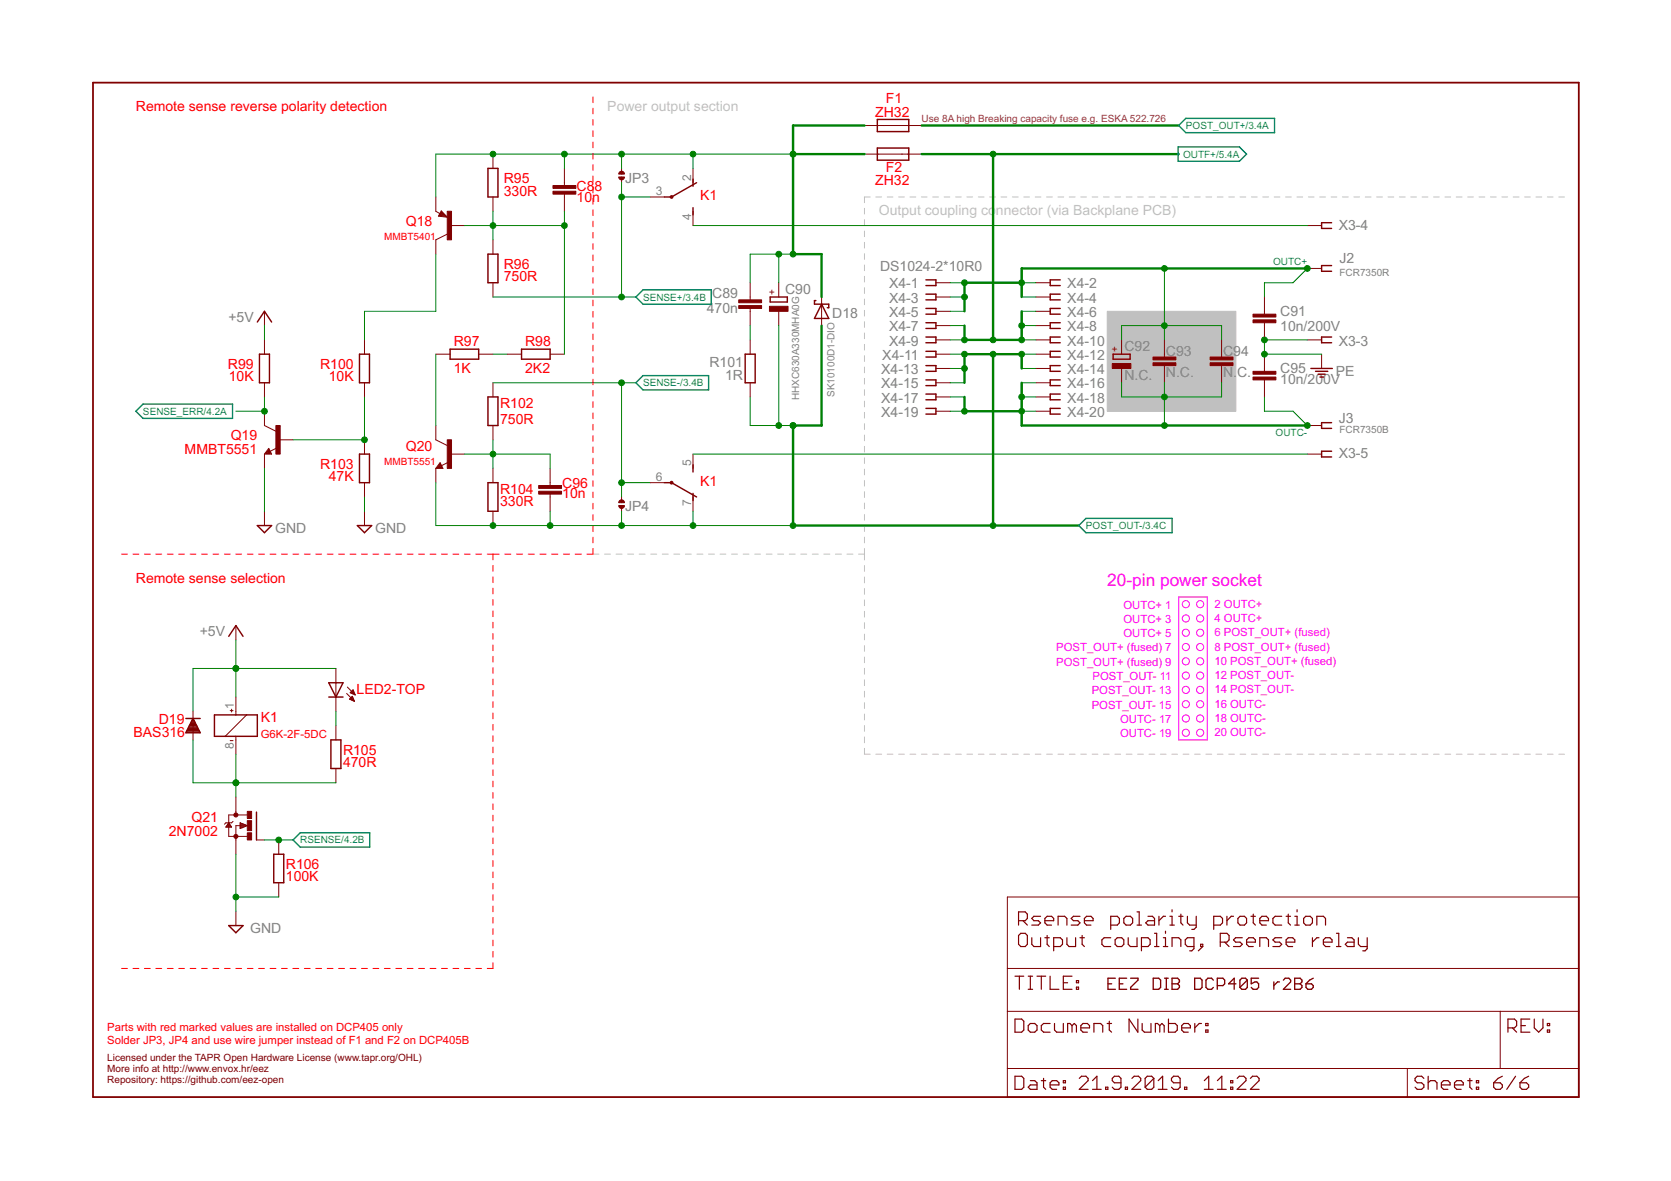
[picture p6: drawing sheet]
<svg xmlns="http://www.w3.org/2000/svg" width="297mm" height="210mm" viewBox="0 0 297 210" stroke-linecap="round" stroke-linejoin="round" font-family="sans-serif">
<g fill="none" stroke="#c0c0c0" stroke-width=".18">
<path d="M153.7 37v1M153.7 39v1M154.7 35h-1v1M155.7 35h1M157.7 35h1M159.7 35h1.1M161.8 35h1M163.8 35h1M165.8 35h1M167.8 35h1M169.9 35h1M171.9 35h1"/>
<path d="M173.9 35h1M175.9 35h1.1M177.9 35h1.1M180 35h1M182 35h1M184 35h1M186 35h1.1M188.1 35h1M190.1 35h1M192.1 35h1M194.1 35h1.1M196.2 35h1"/>
<path d="M198.2 35h1M200.2 35h1M202.2 35h1M204.2 35h1.1M206.3 35h1M208.3 35h1M210.3 35h1M212.3 35h1.1M214.4 35h1M216.4 35h1M218.4 35h1M220.4 35h1"/>
<path d="M222.5 35h1M224.5 35h1M226.5 35h1M228.5 35h1.1M230.5 35h1.1M232.6 35h1M234.6 35h1M236.6 35h1M238.6 35h1.1M240.7 35h1M242.7 35h1M244.7 35h1"/>
<path d="M246.7 35h1.1M248.8 35h1M250.8 35h1M252.8 35h1M254.8 35h1M256.9 35h1M258.9 35h1M260.9 35h1M262.9 35h1M264.9 35h1.1M267 35h1M269 35h1"/>
<path d="M271 35h1M273 35h1.1M275.1 35h1M277.1 35h1M153.7 41.1v1M153.7 43.1v1M153.7 45.1v1M153.7 47.1v1M153.7 49.1v1M153.7 51.1v1.1M153.7 53.1v1.1M153.7 55.2v1"/>
<path d="M153.7 57.2v1M153.7 59.2v1M153.7 61.2v1M153.7 63.2v1M153.7 65.2v1.1M153.7 67.2v1.1M153.7 69.3v1M153.7 71.3v1M153.7 73.3v1M153.7 75.3v1M153.7 77.3v1M153.7 79.3v1"/>
<path d="M105.4 98.5h1.1M107.5 98.5h1M109.5 98.5h1.1M111.6 98.5h1M113.6 98.5h1.1M115.7 98.5h1M117.7 98.5h1.1M119.8 98.5h1M121.8 98.5h1.1M123.9 98.5h1M125.9 98.5h1.1M128 98.5h1"/>
<path d="M130 98.5h1.1M132.1 98.5h1M134.2 98.5h1M136.2 98.5h1M138.2 98.5h1.1M140.3 98.5h1.1M142.3 98.5h1.1M144.4 98.5h1.1M146.5 98.5h1M148.5 98.5h1.1M150.6 98.5h1M152.6 98.5h1.1"/>
<path d="M153.7 81.4v1M153.7 83.4v1M153.7 85.4v1M153.7 87.4v1M153.7 89.4v1M153.7 91.4v1.1M153.7 93.5v1M153.7 95.5v1M153.7 97.5v2M153.7 100.5v1.1M153.7 102.6v1M153.7 104.6v1"/>
<path d="M153.7 106.6v1.1M153.7 108.6v1.1M153.7 110.7v1M153.7 112.7v1M153.7 114.7v1.1M153.7 116.8v1M153.7 118.8v1M153.7 120.8v1.1M153.7 122.9v1M153.7 124.9v1M153.7 126.9v1.1M153.7 128.9v1.1"/>
<path d="M153.7 131v1M153.7 133v1h1M155.7 134h1M157.7 134h1M159.7 134h1.1M161.8 134h1M163.8 134h1M165.8 134h1M167.8 134h1M169.9 134h1M171.9 134h1M173.9 134h1"/>
<path d="M175.9 134h1.1M177.9 134h1.1M180 134h1M182 134h1M184 134h1M186 134h1.1M188.1 134h1M190.1 134h1M192.1 134h1M194.1 134h1.1M196.2 134h1M198.2 134h1"/>
<path d="M200.2 134h1M202.2 134h1M204.2 134h1.1M206.3 134h1M208.3 134h1M210.3 134h1M212.3 134h1.1M214.4 134h1M216.4 134h1M218.4 134h1M220.4 134h1M222.5 134h1"/>
<path d="M224.5 134h1M226.5 134h1M228.5 134h1.1M230.5 134h1.1M232.6 134h1M234.6 134h1M236.6 134h1M238.6 134h1.1M240.7 134h1M242.7 134h1M244.7 134h1M246.7 134h1.1"/>
<path d="M248.8 134h1M250.8 134h1M252.8 134h1M254.8 134h1M256.9 134h1M258.9 134h1M260.9 134h1M262.9 134h1M264.9 134h1.1M267 134h1M269 134h1M271 134h1"/>
<path d="M273 134h1.1M275.1 134h1M277.1 134h1"/>
</g>
<path d="M196.8 55.3h22.9v17.8h-22.9z" fill="#c0c0c0" stroke="#c0c0c0" stroke-width=".18"/>
<g fill="none" stroke="#800000" stroke-width=".21">
<path d="M180.4 173.5h1.6M181.1 163.6h1.1l.4-.4v-.7l-.4-.4h-1.1v2.3M181.1 166.3l.4-.4h.7l.4 .4v1.5l-.4 .4h-.7l-.4-.4zM181.2 173.5v2.3M181.8 163.6l.8 .8M182.8 173.5h.8M182.8 175.8h.8M183.2 173.5v2.3M183.4 166.7v1.1l.4 .4h1.2v-1.5M184.3 173.5h1.6M185 162.9h-1.2l-.4 .3 .4 .4h.8l.4 .4-.4 .4h-1.2M185.1 173.5v2.3"/>
<path d="M185.7 163.6h1.6v-.4l-.4-.3h-.8l-.4 .3v.8l.4 .4h.8M185.7 166.7h.8M186.1 166.3v1.5l.4 .4M186.7 173.5v2.3h1.5M187.3 168.2h1.2l.4-.4v-.8l-.4-.3h-1.2v2.3M188.1 164.4v-1.5h1.2l.4 .3v1.2M189 174.7h.8M189.7 166.7v1.1l.3 .4h1.2v-1.5M190.6 173.5h-1.6v2.3h1.6M191.3 175.5h.4v.3h-.4zM191.3 174.3h.4v.4h-.4zM192 162.9h-1.2l-.4 .3 .4 .4h.8l.4 .4-.4 .4h-1.2"/>
<path d="M192 166.7h.8M192.4 166.3v1.5l.4 .4M192.8 163.6h1.5v-.4l-.4-.3h-.8l-.3 .3v.8l.3 .4h.8M197.4 164.4h1.2l.4-.4v-.8l-.4-.3h-1.2v2.3M197.4 166.7h-1.1l-.4 .3v.8l.4 .4h1.1M198.2 167l.4-.3h.8l.4 .3v.8l-.4 .4h-.8l-.4-.4zM199.8 163.2l.4-.3h.7l.4 .3v.8l-.4 .4h-.7l-.4-.4zM200.6 166.7v1.1l.3 .4h1.2v-1.5M202.1 162.1h.4v2.3M202.1 164.4h.8M202.9 168.2h1.2l.3-.4v-.8l-.3-.3h-1.2v2.3M204.1 162.9h.8l.3 .3v1.2h-1.1l-.4-.4 .4-.4h1.1"/>
<path d="M205.2 165.9h.4v2.3M205.2 168.2h.8M206 162.9v1.5M206.8 168.2h.8M206.8 166.7h.4v1.5M207.2 162.9h-.4l-.8 .7M207.2 165.5v.4M208 164.4h.7M208 162.9h.3v1.5M208.3 161.7v.4M208.3 168.2v-1.5h1.2l.4 .3v1.2M209.5 162.9h.8"/>
<path d="M209.9 162.5v1.5l.4 .4M211.1 162.9v1.1l.4 .4h1.1M212.2 168.2h-1.1l-.4-.4v-.8l.4-.3h1.1v1.9l-.3 .4h-.4M212.6 162.9v1.9l-.4 .4h-.3M213.4 167.8h.4v.4h-.4zM213.8 168.2l-.8 .8M215.8 164.4h1.1l.4-.4v-.8l-.4-.3h-1.1v2.3M216.9 167.4h1.2l.4-.4v-.7l-.4-.4h-1.2v2.3M217.7 167.4l.8 .8M218.1 162.9v1.5M219.3 162.9h-.4l-.8 .7M220 163.2l.4-.3h.8l.4 .3v.8l-.4 .4h-.8l-.4-.4z"/>
<path d="M220.8 166.7h-1.2l-.3 .3 .3 .4h.8l.4 .4-.4 .4h-1.1M221.6 167.4h1.6v-.4l-.4-.3h-.8l-.4 .3v.8l.4 .4h.8M222.4 162.9h.8M222.8 162.5v1.5l.4 .4M223.9 163.6h1.6v-.4l-.4-.3h-.8l-.4 .3v.8l.4 .4h.8M223.9 168.2v-1.5h1.2l.4 .3v1.2M227.8 162.9h-1.1l-.4 .3v.8l.4 .4h1.1M227.8 166.7h-1.1l-.4 .3 .4 .4h.8l.3 .4-.3 .4h-1.2M228.6 162.9h.8M228.6 167.4h1.6v-.4l-.4-.3h-.8l-.4 .3v.8l.4 .4h.8M229 162.5v1.5l.4 .4M230.2 164.4h.7"/>
<path d="M230.2 162.9h.4v1.5M230.6 161.7v.4M231.7 163.2l.4-.3h.8l.4 .3v.8l-.4 .4h-.8l-.4-.4zM233.3 166.7v1.5M234.1 164.4v-1.5h1.1l.4 .3v1.2M234.5 166.7h-.4l-.8 .7M235.2 167.4h1.6v-.4l-.4-.3h-.8l-.4 .3v.8l.4 .4h.8M237.6 165.9h.4v2.3M237.6 168.2h.8M239.5 166.7h.8l.4 .3v1.2h-1.2l-.4-.4 .4-.4h1.2M241.5 166.7v1.1l.4 .4h1.1M243 166.7v1.9l-.3 .4h-.4"/>
<path d="M180.4 181.1h1.2l.4 .4v1.6l-.4 .4h-1.2zM180.4 191.3h1.2l.4 .4v1.5l-.4 .4h-1.2zM182.8 182.3l.4-.4h.7l.4 .4v.8l-.4 .4h-.7l-.4-.4zM183.2 192.1h.7l.4 .3v1.2h-1.1l-.4-.4 .4-.4h1.1M185.1 192.1h.8M185.5 191.7v1.5l.4 .4M186.7 192.8h1.5v-.4l-.4-.3h-.8l-.3 .3v.8l.3 .4h.8M186.7 181.9h-1.2l-.4 .4v.8l.4 .4h1.2M187.5 181.9v1.2l.3 .4h1.2v-1.6M189 193.2h.4v.4h-.4zM189 192.1h.4v.3h-.4zM190.6 182.3l-.4-.4h-.4v1.6"/>
<path d="M190.6 182.3l.4-.4 .3 .4v1.2M190.6 182.3v1.2M191.9 191.7l.4-.4h.7l.4 .4v.4l-1.5 1.5h1.5M192.1 182.7h1.6v-.4l-.4-.4h-.8l-.4 .4v.8l.4 .4h.8M194.2 193.6h1.5M194.2 192.1l.8-.8v2.3M194.5 183.5v-1.6h1.1l.4 .4v1.2M196.5 193.2h.4v.4h-.4zM196.8 181.9h.8M197.2 181.5v1.6l.4 .4M199.3 192.4h-1.2l-.4-.3v-.4l.4-.4h.8l.4 .4v1.5l-.4 .4h-.8l-.4-.4M200 193.2h.4v.4h-.4z"/>
<path d="M201.2 191.7l.4-.4h.8l.4 .4v.4l-1.6 1.5h1.6M202.3 181.1v2.4l-1.6-2.4v2.4M203 181.9v1.2l.4 .4h1.2v-1.6M205.1 191.7v1.5l-.4 .4h-.8l-.3-.4M205.1 191.7l-.4-.4h-.8l-.3 .4v1.5M205.1 191.7l-1.5 1.5M205.9 193.6h1.6M205.9 192.1l.8-.8v2.3M206.2 182.3l-.4-.4h-.4v1.6M206.2 182.3v1.2M206.2 182.3l.3-.4 .4 .4v1.2M207.7 181.1v2.4h1.2l.4-.4v-.8l-.4-.4h-1.2"/>
<path d="M209.8 192.4h-1.2l-.4-.3v-.4l.4-.4h.8l.4 .4v1.5l-.4 .4h-.8l-.4-.4M210.1 182.7h1.5v-.4l-.4-.4h-.8l-.3 .4v.8l.3 .4h.8M210.6 193.2h.4v.4h-.4zM212.4 181.9v1.6M213.6 181.9h-.4l-.8 .8M214.1 193.6h1.5M214.1 192.1l.8-.8v2.3M214.3 183.1h.4v.4h-.4zM214.3 181.9h.4v.4h-.4zM216.4 193.6h1.6M216.4 192.1l.8-.8v2.3M218.8 193.2h.3v.4h-.3z"/>
<path d="M218.8 192.1h.3v.3h-.3zM219.9 191.7l.4-.4h.8l.4 .4v.4l-1.6 1.5h1.6M222.3 191.7l.4-.4h.7l.4 .4v.4l-1.5 1.5h1.5M253.1 191.7l-.4-.4h-.8l-.4 .4v.4l.4 .3h.8l.4 .4v.4l-.4 .4h-.8l-.4-.4M253.9 192.4l.4-.3h.8l.3 .3v1.2M253.9 191.3v2.3M256.2 192.8h1.6v-.4l-.4-.3h-.8l-.4 .3v.8l.4 .4h.8M258.6 192.8h1.5v-.4l-.4-.3h-.7l-.4 .3v.8l.4 .4h.7M260.9 192.1h.8M261.3 191.7v1.5l.4 .4M262.4 193.2h.4v.4h-.4zM262.4 192.1h.4v.3h-.4z"/>
<path d="M265.5 192.4h1.2l.4 .4v.4l-.4 .4h-.8l-.4-.4zM267.1 191.3l-.8 .4-.8 .7M268.1 182.7h1.1l.4-.4v-.8l-.4-.4h-1.1v2.4M268.8 182.7l.8 .8M269.4 191.3l-1.6 2.3M270.2 192.4h1.2l.3 .4v.4l-.3 .4h-.8l-.4-.4zM270.4 182.3h.8M271.7 191.3l-.7 .4-.8 .7M271.9 181.1h-1.5v2.4h1.5M272.7 181.1v1.6l.8 .8 .8-.8v-1.6M275.1 183.1h.4v.4h-.4zM275.1 181.9h.4v.4h-.4z"/>
</g>
<path d="M16.5 14.7h264.1v180.3h-264.1z" fill="none" stroke="#800000" stroke-width=".32"/>
<g fill="none" stroke="#800000" stroke-width=".18">
<path d="M77.5 35v2.5l.7 .5M78.4 37.5l1.1 1.1-1.6-.2zM87.6 27.4v2.5M87.6 35v2.5M100.3 29.9v3.1M100.3 34.5v3M110.5 29.9v.8M110.5 31.7v.8M115.6 35h2.5M123.2 29.9v2.6M123.2 37.5v2.6M153.7 22.3h10.1"/>
<path d="M153.7 27.4h10.1M47 55.3v2.6M79.5 41.6l-2 1v2.6M80 40.1h2.5M87.6 42.6v2.6M87.6 50.2v2.6M133.3 50.2v3.1M133.3 54.8v3.1M138.4 50.2v2.6M138.4 55.3v2.6M146 52.8v5.1M166.4 50.2h2.5"/>
<path d="M166.4 52.8h2.5M166.4 55.3h2.5M166.4 57.9h2.5M184.1 50.2h2.6M184.1 52.8h2.6M184.1 55.3h2.6M184.1 57.9h2.6M224.8 52.8v3M224.8 57.4v3M232.4 40.1h2.5M232.4 47.7h2.5M47 73.1v2.5l2 1"/>
<path d="M47 60.4v2.5M47 68v2.5M47.8 79.7l.5 1h-1.3zM49.2 79.6l-1.2 .6M49.6 78.2h2.5M64.8 60.4v2.5M64.8 68v2.5M64.8 78.2v2.5M77.5 75.6v2.6l2 1M77.5 62.9h2.5M85.1 62.9h2.5M87.6 68v2.5"/>
<path d="M87.6 75.6v2.6M90.2 62.9h2.5M97.8 62.9h2.5M133.3 60.4v2.5M133.3 68v2.5M166.4 62.9h2.5M166.4 60.4h2.5M166.4 65.5h2.5M166.4 68h2.5M166.4 70.5h2.5M166.4 73.1h2.5M184.1 62.9h2.6"/>
<path d="M184.1 60.4h2.6M184.1 65.5h2.6M184.1 68h2.6M184.1 70.5h2.6M184.1 73.1h2.6M199.4 60.4v2.5M199.4 65.5v2.5M207 60.4v3.1M207 65v3M217.1 60.4v3.1M217.1 65v3M224.8 62.9v3.1"/>
<path d="M224.8 67.5v3M232.4 75.6h2.5M232.4 60.4h2.5M234.9 62.9v2.6M47 80.7v2.5M47 90.9v2.5M64.8 85.8v2.5M64.8 90.9v2.5M77.5 83.2v2.6M78.2 82.2l.5 1h-1.2zM79.7 82.1l-1.2 .7M80 80.7h2.5"/>
<path d="M87.6 83.2v2.6M87.6 90.9v2.5M97.8 83.2v3.1M97.8 87.8v3.1M110.5 88.3v.8M110.5 90.1v.8M115.6 85.8h2.5M123.2 80.7v2.5M123.2 88.3v2.6M232.4 80.7h2.5M41.9 111.2v2.5M59.7 118.8v7.6"/>
<path d="M34.3 126.4v5.1M40.9 126.3h.5M40.9 131.6h.5M41.2 126v.6M41.9 123.9v3.2M41.9 130.9v3.1M43.8 127.1l-3.8 3.8M59.7 129v2.5M59.7 136.6v2.5M61.6 123.3l1.4 1.4M61.7 122.1l1.4 1.4M62.1 124.3l.5-.5 .4 .9z"/>
<path d="M62.2 124.2h.6M62.2 124.3h.7M62.3 123.1h.6M62.3 124.1h.5M62.4 123h.5M62.4 124h.3M62.5 123.2h.5M62.5 122.9h.4M62.5 124.4h.4M62.5 123.8h.2M62.6 122.7h.2M62.7 122.6h.1"/>
<path d="M62.8 122.6l.3 .9M62.8 122.6l-.5 .5 .8 .4M62.8 123.3h.3M62.8 124.5h.2M63 123.5h.1M40.2 147h.9M40.2 146.9h.9M40.3 146.7h.7M40.4 146.6h.5M40.5 146.5h.3M40.6 146.4h.1M40.7 146.2l.5 .8h-1z"/>
<path d="M41.4 146l-.2 .2h-1l-.3 .3M41.9 141.7v3.1M42.7 146.2v1.1l1.3-.6M42.7 146.2l1.3 .5M42.7 147.2h.1M42.7 147.1h.4M42.7 147h.6M42.7 146.9h.9M42.7 146.6h1M42.7 146.5h.7M42.7 146.4h.4M42.7 146.3h.1"/>
<path d="M43.9 146.7h-2v5.1M43.9 144.8h-3.2v3.9h3.3M45.6 149.3h1.4M49.6 149.3v2.5M49.6 156.9v2.5M179.1 159.4h101.5v35.6h-101.5zM41.9 162v2.5M179.1 179.7h101.5M179.1 172.1h101.5M266.7 179.7v10.2M179.1 189.9h101.5M250.2 189.9v5.1"/>
</g>
<g fill="none" stroke="#800000" stroke-width=".23">
<path d="M197 174.9h.6M198.3 173.9h-1.3v1.9h1.3M199 174.9h.6M200.3 173.9h-1.3v1.9h1.3M201 173.9h1.3v.3l-1.3 1.3v.3h1.3M205 173.9h1l.3 .3v1.3l-.3 .3h-1zM207 173.9h.7M207 175.8h.7M207.3 173.9v1.9M208.3 173.9h1l.4 .3v.3l-.4 .4 .4 .3v.3l-.4 .3h-1zM208.3 174.9h1M212.4 173.9h1l.3 .3v1.3l-.3 .3h-1z"/>
<path d="M215.7 174.2l-.3-.3h-.7l-.3 .3v1.3l.3 .3h.7l.3-.3M216.4 175.2h1l.3-.3v-.7l-.3-.3h-1v1.9M219.7 174.9h-1.3l1-1v1.9M221.7 174.2l-.3-.3h-.7l-.3 .3v1.3M221.7 174.2v1.3l-.3 .3h-.7l-.3-.3M221.7 174.2l-1.3 1.3M223.7 173.9h-1.3v1l.7-.4h.3l.3 .4v.6l-.3 .3h-.6l-.4-.3M226.4 174.5v1.3M227.4 174.5h-.3l-.7 .7M228.1 174.2l.4-.3h.6l.3 .3v.3l-1.3 1.3h1.3M230.1 173.9h1l.3 .3v.3l-.3 .4 .3 .3v.3l-.3 .3h-1zM230.1 174.9h1"/>
<path d="M232.2 174.9h.9l.3 .3v.3l-.3 .3h-.6l-.3-.3zM233.4 173.9l-.6 .3-.6 .7"/>
</g>
<g fill="none" stroke="#800000" stroke-width=".25">
<path d="M78.5 38.2h.4l-.4-.3-.3 .4 1 .1-.7-.7-.4 .6M86.7 29.9h1.8v5.1h-1.8zM123.2 31.8v1.3M123.2 36.9v1.3M123.8 32.5l-4.4 2.5h-1.3M156 21.2h5.5v2.2h-5.5zM156 26.3h5.5v2.2h-5.5zM236.7 39.6h-1.8v1h1.8M45.7 57.2l1.3-1.9 1.3 1.9M86.7 45.2h1.8v5h-1.8zM136.9 52.8h3.1v.9h-3.1zM145 53.4h-.2v.7h2.5v.6h-.2"/>
<path d="M146 54.1l1.3 2.5h-2.5zM164.6 59.9h1.8v1h-1.8M164.6 49.7h1.8v1.1h-1.8M164.6 52.3h1.8v1h-1.8M164.6 54.8h1.8v1h-1.8M164.6 57.4h1.8v1h-1.8M188.5 59.9h-1.8v1h1.8M188.5 49.7h-1.8v1.1h1.8M188.5 52.3h-1.8v1h1.8M188.5 54.8h-1.8v1h1.8M188.5 57.4h-1.8v1h1.8M236.7 47.2h-1.8v1h1.8"/>
<path d="M236.7 59.9h-1.8v1h1.8M46.1 62.9h1.8v5.1h-1.8zM63.9 62.9h1.8v5.1h-1.8zM80 62.1h5.1v1.7h-5.1zM86.7 70.5h1.8v5.1h-1.8zM92.7 62.1h5.1v1.7h-5.1zM132.5 62.9h1.7v5.1h-1.7zM164.6 65h1.8v1h-1.8M164.6 62.4h1.8v1.1h-1.8M164.6 67.5h1.8v1h-1.8M164.6 70h1.8v1.1h-1.8M164.6 72.6h1.8v1h-1.8"/>
<path d="M188.5 65h-1.8v1h1.8M188.5 62.4h-1.8v1.1h1.8M188.5 67.5h-1.8v1h1.8M188.5 70h-1.8v1.1h1.8M188.5 72.6h-1.8v1h1.8M197.9 62.9h3v.9h-3zM233 65.5h3.8M233.8 66h2.2M234.3 66.5h1.3M234.6 67h.7M236.7 75.1h-1.8v1h1.8M45.7 93.4h2.6l-1.3 1.3z"/>
<path d="M47.8 80.2l-.2 .3h.4l-.2-.6-.5 .7h.7M63.5 93.4h2.6l-1.3 1.3zM63.9 80.7h1.8v5.1h-1.8zM78.2 82.7l-.1 .3h.4l-.3-.5-.5 .6h.8M86.7 85.8h1.8v5.1h-1.8zM118.1 85.8h1.3l4.4 2.5M123.2 82.6v1.3M123.2 87.7v1.3M236.7 80.2h-1.8v1h1.8M40.7 113.1l1.2-1.9 1.3 1.9M33 127.7h2.6M33.1 130.1h2.4"/>
<path d="M33.2 129.9h2.2M33.3 129.7h2M33.4 129.4h1.8M33.5 129.2h1.6M33.7 129h1.3M33.8 128.8h1M33.9 128.5h.8M34 128.3h.6M34.1 128.1h.4M34.2 127.9h.2M34.3 127.7l1.3 2.5h-2.6zM38.1 127.1h7.6v3.8h-7.6z"/>
<path d="M58.4 121.3h2.6l-1.3 2.6zM58.4 123.9h2.6M58.8 131.5h1.8v5.1h-1.8zM45.6 144.3v5M48.7 151.8h1.7v5.1h-1.7zM40.7 164.5h2.5l-1.3 1.3z"/>
</g>
<g fill="#800000" stroke="#800000" stroke-width=".18">
<path d="M79.5 78.2h.8v5h-.8z"/>
<path d="M79.5 37.5h.8v5.1h-.8z"/>
<path d="M98.3 34h4.1v.5h-4.1z"/>
<path d="M98.3 33h4.1v.5h-4.1z"/>
<path d="M95.8 87.3h4v.5h-4z"/>
<path d="M95.8 86.3h4v.5h-4z"/>
<path d="M49 75.6h.8v5.1h-.8z"/>
<path d="M131.3 54.3h4.1v.5h-4.1z"/>
<path d="M131.3 53.3h4.1v.5h-4.1z"/>
<path d="M222.7 56.9h4.1v.5h-4.1z"/>
<path d="M222.7 55.8h4.1v.5h-4.1z"/>
<path d="M222.7 67h4.1v.5h-4.1z"/>
<path d="M222.7 66h4.1v.5h-4.1z"/>
<path d="M44 148h.7v1.3h-.7z"/>
<path d="M44 144.2h.7v1.3h-.7z"/>
<path d="M44 145.9h.7v1.7h-.7z"/>
<path d="M136.8 54.4h3.3v.9h-3.3z"/>
<path d="M197.7 64.6h3.3v.9h-3.3z"/>
<path d="M205 64.5h4v.5h-4z"/>
<path d="M205 63.5h4v.5h-4z"/>
<path d="M215.1 64.5h4.1v.5h-4.1z"/>
<path d="M215.1 63.5h4.1v.5h-4.1z"/>
</g>
<g fill="none" stroke="#800000" stroke-width=".42">
<circle cx="119.4" cy="35" r=".13"/>
<circle cx="119.4" cy="85.8" r=".13"/>
</g>
<g fill="#800000" stroke="#800000" stroke-width=".18">
<path d="M110.1 30.6l.4-.2v.5h-.5z" fill-rule="evenodd"/>
<path d="M110.5 30.4l.3 .2 .2 .3h-.5z" fill-rule="evenodd"/>
<path d="M110.5 31.5h.5v.2l-.5 .3z" fill-rule="evenodd"/>
<path d="M110 31.5h.5v.5l-.4-.2z" fill-rule="evenodd"/>
<path d="M110.1 89l.4-.2v.5h-.5z" fill-rule="evenodd"/>
<path d="M110.5 88.8l.3 .2 .2 .3h-.5z" fill-rule="evenodd"/>
<path d="M110.5 89.9h.5v.2l-.5 .3z" fill-rule="evenodd"/>
<path d="M110 89.9h.5v.5l-.4-.2z" fill-rule="evenodd"/>
<circle cx="41.9" cy="144.8" r=".36"/>
<circle cx="41.9" cy="148.7" r=".36"/>
</g>
<g fill="none" stroke="#008000" stroke-width=".18">
<path d="M87.6 37.5v5.1M100.3 27.4v2.5M100.3 37.5v25.4M110.5 35h5.1M110.5 27.4v2.5M110.5 32.5v20.3M123.2 27.4v2.5M141 27.4h-63.5v7.6M47 57.9v2.5M77.5 45.2v10.1h-12.7v5.1M82.5 40.1h17.8M87.6 52.8h25.4"/>
<path d="M123.2 40.1h109.2M133.3 57.9v2.5M138.4 45.2v5M138.4 57.9v17.7M141 45.2h-7.7v5M168.9 52.8h2.5M168.9 55.3h2.5M168.9 57.9h2.5M168.9 50.2h2.5M181.6 52.8h2.5M181.6 55.3h2.5M181.6 57.9h2.5"/>
<path d="M181.6 50.2h2.5M207 47.7v12.7M232.4 47.7l-2.6 2.5h-5v2.6M47 70.5v2.6h-5.1M64.8 70.5v7.7h-12.7M77.5 62.9v12.7M87.6 78.2v5M87.6 68h25.4M87.6 62.9h2.6M110.5 68v20.3M133.3 70.5v5.1h7.7M168.9 68h2.5"/>
<path d="M168.9 62.9h2.5M168.9 65.5h2.5M168.9 73.1h2.5M168.9 60.4h2.5M168.9 70.5h2.5M181.6 68h2.5M181.6 62.9h2.5M181.6 65.5h2.5M181.6 73.1h2.5M181.6 60.4h2.5M181.6 70.5h2.5M199.4 60.4v-2.5h17.7v2.5"/>
<path d="M199.4 68v2.5h17.7v-2.5M207 68v7.6M224.8 70.5v2.6h5l2.6 2.5M232.4 60.4h-7.6v2.5h10.1M47 83.2v7.7M64.8 88.3v2.6M77.5 85.8v7.6h63.5M82.5 80.7h15.3v2.5M97.8 90.9v2.5M110.5 90.9v2.5M110.5 85.8h5.1M123.2 80.7h109.2"/>
<path d="M123.2 90.9v2.5M41.9 113.7v10.2M59.7 118.8h-25.4v7.6M34.3 131.5v7.6h25.4M41.9 134v7.7M59.7 126.4v2.6M41.9 151.8v10.2M41.9 159.4h7.7M47 149.3h5.1"/>
</g>
<g fill="#008000" stroke="#008000" stroke-width=".18">
<circle cx="41.9" cy="118.8" r=".51"/>
<circle cx="87.6" cy="40.1" r=".51"/>
<circle cx="100.3" cy="40.1" r=".51"/>
<circle cx="110.5" cy="52.8" r=".51"/>
<circle cx="110.5" cy="35" r=".51"/>
<circle cx="87.6" cy="80.7" r=".51"/>
<circle cx="110.5" cy="68" r=".51"/>
<circle cx="110.5" cy="85.8" r=".51"/>
<circle cx="181.6" cy="62.9" r=".51"/>
<circle cx="171.4" cy="62.9" r=".51"/>
<circle cx="171.4" cy="65.5" r=".51"/>
<circle cx="176.5" cy="62.9" r=".51"/>
<circle cx="141" cy="75.6" r=".51"/>
<circle cx="87.6" cy="93.4" r=".51"/>
<circle cx="97.8" cy="93.4" r=".51"/>
<circle cx="123.2" cy="93.4" r=".51"/>
<circle cx="141" cy="93.4" r=".51"/>
<circle cx="176.5" cy="93.4" r=".51"/>
<circle cx="138.4" cy="75.6" r=".51"/>
<circle cx="110.5" cy="93.4" r=".51"/>
<circle cx="47" cy="73.1" r=".51"/>
<circle cx="64.8" cy="78.2" r=".51"/>
<circle cx="224.8" cy="62.9" r=".51"/>
<circle cx="224.8" cy="60.4" r=".51"/>
<circle cx="49.6" cy="149.3" r=".51"/>
<circle cx="41.9" cy="139.1" r=".51"/>
<circle cx="41.9" cy="159.4" r=".51"/>
<circle cx="181.6" cy="57.9" r=".51"/>
<circle cx="171.4" cy="60.4" r=".51"/>
<circle cx="181.6" cy="60.4" r=".51"/>
<circle cx="176.5" cy="60.4" r=".51"/>
<circle cx="176.5" cy="27.4" r=".51"/>
<circle cx="171.4" cy="52.8" r=".51"/>
<circle cx="181.6" cy="50.2" r=".51"/>
<circle cx="171.4" cy="50.2" r=".51"/>
<circle cx="207" cy="57.9" r=".51"/>
<circle cx="207" cy="47.7" r=".51"/>
<circle cx="232.4" cy="47.7" r=".51"/>
<circle cx="181.6" cy="70.5" r=".51"/>
<circle cx="171.4" cy="73.1" r=".51"/>
<circle cx="181.6" cy="73.1" r=".51"/>
<circle cx="207" cy="70.5" r=".51"/>
<circle cx="207" cy="75.6" r=".51"/>
<circle cx="232.4" cy="75.6" r=".51"/>
<circle cx="87.6" cy="27.4" r=".51"/>
<circle cx="100.3" cy="27.4" r=".51"/>
<circle cx="141" cy="45.2" r=".51"/>
<circle cx="141" cy="27.4" r=".51"/>
<circle cx="123.2" cy="27.4" r=".51"/>
<circle cx="138.4" cy="45.2" r=".51"/>
<circle cx="110.5" cy="27.4" r=".51"/>
</g>
<g fill="none" stroke="#008000" stroke-width=".42">
<path d="M141 27.4h12.7M153.7 22.3h-12.7v22.9h5v7.6M163.8 22.3h45.7M163.8 27.4h45.7M176.5 27.4v33M146 57.9v17.7h-5v17.8h50.8M181.6 55.3v5.1h-10.2v-2.5M181.6 50.2h-10.2v5.1M232.4 47.7h-50.8v5.1M171.4 70.5v2.6h10.2M176.5 62.9v30.5M181.6 65.5v-2.6h-10.2v5.1"/>
<path d="M181.6 68v7.6h50.8"/>
</g>
<g fill="none" stroke="#f0f" stroke-width=".18">
<path d="M209.5 106.1h5.1v25.4h-5.1z"/>
<circle cx="210.8" cy="107.4" r=".64"/>
<circle cx="210.8" cy="109.9" r=".64"/>
<circle cx="210.8" cy="115" r=".64"/>
<circle cx="210.8" cy="117.5" r=".64"/>
<circle cx="210.8" cy="112.5" r=".64"/>
<circle cx="213.3" cy="109.9" r=".64"/>
<circle cx="213.3" cy="112.5" r=".64"/>
<circle cx="213.3" cy="117.5" r=".64"/>
<circle cx="213.3" cy="107.4" r=".64"/>
<circle cx="213.3" cy="115" r=".64"/>
<circle cx="210.8" cy="127.7" r=".64"/>
<circle cx="210.8" cy="130.2" r=".64"/>
<circle cx="210.8" cy="122.6" r=".64"/>
<circle cx="210.8" cy="120.1" r=".64"/>
<circle cx="210.8" cy="125.2" r=".64"/>
<circle cx="213.3" cy="122.6" r=".64"/>
<circle cx="213.3" cy="120.1" r=".64"/>
<circle cx="213.3" cy="127.7" r=".64"/>
<circle cx="213.3" cy="125.2" r=".64"/>
<circle cx="213.3" cy="130.2" r=".64"/>
</g>
<path d="M209.4 26.1h10.9l1.3 1.3-1.3 1.3h-10.9zM210.8 21h15.8v2.6h-15.8l-1.3-1.3zM113 52.8l1.3-1.3h12.1v2.6h-12.1zM24.2 73.1l1.2-1.3h15.9v2.6h-15.9zM113 68l1.3-1.2h11.7v2.5h-11.7zM191.8 93.4l1.2-1.3h15.3v2.6h-15.3zM53.4 148h12.3v2.6h-12.3l-1.3-1.3z" fill="none" stroke="#008080" stroke-width=".25"/>
<g fill="none" stroke="#f00" stroke-width=".18">
<path d="M105.4 17.2v1M105.4 19.2v1M105.4 21.3v.9M105.4 23.2v1.1M105.4 25.3v1M105.4 27.3v1M105.4 29.3v1M105.4 31.3v1M105.4 33.3v1M105.4 35.3v1M105.4 37.3v1M105.4 39.3v1"/>
<path d="M105.4 41.3v1M105.4 43.3v1M105.4 45.3v1M105.4 47.3v1M105.4 49.3v1M105.4 51.4v.9M105.4 53.3v1.1M105.4 55.4v1M105.4 57.4v1M105.4 59.4v1M105.4 61.4v1M105.4 63.4v1"/>
<path d="M105.4 65.4v1M105.4 67.4v1M105.4 69.4v1M105.4 71.4v1M105.4 73.4v1M105.4 75.4v1M105.4 77.4v1M105.4 79.4v1M21.6 98.5h1M23.6 98.5h1.1M25.7 98.5h1M27.7 98.5h1"/>
<path d="M29.7 98.5h1.1M31.8 98.5h1M33.8 98.5h1M35.8 98.5h1.1M37.9 98.5h1M39.9 98.5h1M41.9 98.5h1M44 98.5h1M46 98.5h1M48 98.5h1M50 98.5h1.1M52.1 98.5h1"/>
<path d="M54.1 98.5h1M56.1 98.5h1.1M58.2 98.5h1M60.2 98.5h1M62.2 98.5h1.1M64.3 98.5h1M66.3 98.5h1M68.3 98.5h1.1M70.4 98.5h1M72.4 98.5h1M74.4 98.5h1.1M76.5 98.5h1"/>
<path d="M78.5 98.5h1M80.5 98.5h1.1M82.5 98.5h1.1M84.6 98.5h1M86.6 98.5h2.1M87.6 98.5v1M89.7 98.5h1.1M91.8 98.5h1.1M93.9 98.5h1.1M96 98.5h1.1M98.1 98.5h1.1M100.2 98.5h1"/>
<path d="M102.2 98.5h1.1M105.4 97.5v1h-1.1M105.4 81.4v1M105.4 83.4v1.1M105.4 85.4v1M105.4 87.5v1M105.4 89.5v1M105.4 91.5v1M105.4 93.5v1M105.4 95.5v1M87.6 100.5v1M87.6 102.5v1"/>
<path d="M87.6 104.5v1.1M87.6 106.6v1M87.6 108.6v1M87.6 110.6v1M87.6 112.6v1M87.6 114.6v1.1M87.6 116.6v1.1M87.6 118.7v1M87.6 120.7v1M87.6 122.7v1M87.6 124.7v1M87.6 126.7v1.1"/>
<path d="M87.6 128.8v1M87.6 130.8v1M87.6 132.8v1M87.6 134.8v1M87.6 136.8v1M87.6 138.8v1M87.6 140.9v1M87.6 142.9v1M87.6 144.9v1M87.6 146.9v1M87.6 148.9v1M87.6 150.9v1.1"/>
<path d="M87.6 153v1M87.6 155v1M87.6 157v1M87.6 159v1M21.6 172.1h1M23.6 172.1h1.1M25.7 172.1h1M27.7 172.1h1M29.7 172.1h1.1M31.8 172.1h1M33.8 172.1h1M35.8 172.1h1.1"/>
<path d="M37.9 172.1h1M39.9 172.1h1M41.9 172.1h1M44 172.1h1M46 172.1h1M48 172.1h1M50 172.1h1.1M52.1 172.1h1M54.1 172.1h1M56.1 172.1h1.1M58.2 172.1h1M60.2 172.1h1"/>
<path d="M62.2 172.1h1.1M64.3 172.1h1M66.3 172.1h1M68.3 172.1h1.1M70.4 172.1h1M72.4 172.1h1M74.4 172.1h1.1M76.5 172.1h1M78.5 172.1h1M80.5 172.1h1.1M82.5 172.1h1.1M84.6 172.1h1"/>
<path d="M87.6 161v1.1M87.6 163v1.1M87.6 165.1v1M87.6 167.1v1M87.6 169.1v1M87.6 171.1v1h-1"/>
</g>
<text font-size="3.1" fill="#f0f" x="196.8" y="104.2">20-pin power socket</text>
<g font-size="2.5" fill="#f00">
<text x="24.1" y="19.8">Remote sense reverse polarity detection</text>
<text x="155.6" y="20.8">ZH32</text>
<text x="157.5" y="18.4">F1</text>
<text x="89.5" y="32.6">R95</text>
<text x="89.5" y="34.8">330R</text>
<text x="102.5" y="34">C88</text>
<text x="102.5" y="35.9">10n</text>
<text x="124.5" y="35.5">K1</text>
<text x="155.6" y="32.8">ZH32</text>
<text x="157.5" y="30.6">F2</text>
<text x="72.1" y="40.1">Q18</text>
<text x="89.5" y="47.8">R96</text>
<text x="89.5" y="50">750R</text>
<text x="40.5" y="65.6">R99</text>
<text x="56.9" y="65.6">R100</text>
<text x="80.7" y="61.4">R97</text>
<text x="93.4" y="61.4">R98</text>
<text x="40.7" y="67.8">10K</text>
<text x="58.4" y="67.8">10K</text>
<text x="80.7" y="66.2">1K</text>
<text x="93.4" y="66.2">2K2</text>
<text x="88.9" y="72.6">R102</text>
<text x="88.9" y="75.4">750R</text>
<text x="32.8" y="80.7">MMBT5551</text>
<text x="41" y="78.2">Q19</text>
<text x="56.9" y="83.4">R103</text>
<text x="72.1" y="80.1">Q20</text>
<text x="58.4" y="85.5">47K</text>
<text x="88.9" y="87.8">R104</text>
<text x="88.9" y="90">330R</text>
<text x="100" y="86.7">C96</text>
<text x="100" y="88.6">10n</text>
<text x="124.5" y="86.4">K1</text>
<text x="24.1" y="103.6">Remote sense selection</text>
<text x="63.4" y="123.4">LED2-TOP</text>
<text x="23.7" y="131">BAS316</text>
<text x="28.2" y="128.7">D19</text>
<text x="46.4" y="128.3">K1</text>
<text x="61" y="134.1">R105</text>
<text x="61" y="136.3">470R</text>
<text x="30" y="148.6">2N7002</text>
<text x="34" y="146.1">Q21</text>
<text x="50.8" y="154.5">R106</text>
<text x="50.8" y="156.6">100K</text>
</g>
<g font-size="2.5" fill="#c0c0c0">
<text x="108" y="19.8">Power output section</text>
<text x="156.2" y="38.2">Output coupling co</text>
<text x="177" y="38.2">nnector (via Backplane PCB)</text>
</g>
<g font-size="2.5" fill="#808080">
<text x="111.1" y="32.5">JP3</text>
<text x="238" y="40.8">X3-4</text>
<text x="238.1" y="46.8">J2</text>
<text x="126.6" y="53">C89</text>
<text x="139.6" y="52.3">C90</text>
<text x="156.4" y="48.2">DS1024-2*10R0</text>
<text x="158" y="51.3">X4-1</text>
<text x="158" y="53.8">X4-3</text>
<text x="189.7" y="51.3">X4-2</text>
<text x="189.7" y="53.8">X4-4</text>
<text x="40.6" y="57.2">+5V</text>
<text x="125.6" y="55.6">470n</text>
<text x="148" y="56.6">D18</text>
<text x="158" y="56.3">X4-5</text>
<text x="158" y="58.9">X4-7</text>
<text x="189.7" y="56.3">X4-6</text>
<text x="189.7" y="58.9">X4-8</text>
<text x="227.6" y="58.8">10n/200V</text>
<text x="227.6" y="56.2">C91</text>
<text x="126.1" y="65.3">R101</text>
<text x="156.8" y="64">X4-11</text>
<text x="158" y="61.4">X4-9</text>
<text x="189.7" y="61.4">X4-10</text>
<text x="189.7" y="64">X4-12</text>
<text x="199.9" y="62.5">C92</text>
<text x="207.3" y="63.2">C93</text>
<text x="217.4" y="63.2">C94</text>
<text x="238" y="61.4">X3-3</text>
<text x="128.9" y="67.5">1R</text>
<text x="156.7" y="66.5">X4-13</text>
<text x="156.7" y="69">X4-15</text>
<text x="156.7" y="71.6">X4-17</text>
<text x="189.7" y="66.5">X4-14</text>
<text x="189.7" y="69">X4-16</text>
<text x="189.7" y="71.6">X4-18</text>
<text x="199.9" y="67.5">N.C.</text>
<text x="207.3" y="67">N.C.</text>
<text x="217.4" y="67">N.</text>
<text x="219.9" y="67">C.</text>
<text x="227.6" y="68.3">10n/200V</text>
<text x="227.6" y="66.4">C95</text>
<text x="237.5" y="66.7">PE</text>
<text x="156.7" y="74.1">X4-19</text>
<text x="189.7" y="74.1">X4-20</text>
<text x="238" y="75.1">J3</text>
<text x="238" y="81.5">X3-5</text>
<text x="48.9" y="94.7">GND</text>
<text x="66.7" y="94.7">GND</text>
<text x="111.1" y="90.9">JP4</text>
<text x="35.5" y="113.1">+5V</text>
<text x="44.5" y="165.8">GND</text>
</g>
<g font-size="2.1" fill="#808080">
<text x="116.6" y="34.7">3</text>
<text x="122.8" y="32.1" transform="rotate(-90 122.8 32.1)">2</text>
<text x="122.8" y="39.1" transform="rotate(-90 122.8 39.1)">4</text>
<text x="122.8" y="82.9" transform="rotate(-90 122.8 82.9)">5</text>
<text x="116.6" y="85.4">6</text>
<text x="122.8" y="89.9" transform="rotate(-90 122.8 89.9)">7</text>
<text x="41.6" y="126.1" transform="rotate(-90 41.6 126.1)">1</text>
<text x="41.6" y="133" transform="rotate(-90 41.6 133)">8</text>
</g>
<g font-size="2" fill="#f0f">
<text x="199.7" y="108.2">OUTC+ 1</text>
<text x="199.7" y="113.2">OUTC+ 5</text>
<text x="199.7" y="110.7">OUTC+ 3</text>
<text x="215.9" y="113.1">6 POST_OUT+ (fused)</text>
<text x="215.9" y="108">2 OUTC+</text>
<text x="215.9" y="110.6">4 OUTC+</text>
<text x="187.8" y="115.8">POST_OUT+ (fused) 7</text>
<text x="187.8" y="118.3">POST_OUT+ (fused) 9</text>
<text x="215.9" y="118.2">10 POST_OUT+ (fused)</text>
<text x="215.9" y="115.6">8 POST_OUT+ (fused)</text>
<text x="194.1" y="125.9">POST_OUT- 15</text>
<text x="194.1" y="123.4">POST_OUT- 13</text>
<text x="194.2" y="120.9">POST_OUT- 11</text>
<text x="215.9" y="125.8">16 OUTC-</text>
<text x="215.9" y="120.7">12 POST_OUT-</text>
<text x="215.9" y="123.3">14 POST_OUT-</text>
<text x="199.1" y="131">OUTC- 19</text>
<text x="199.1" y="128.5">OUTC- 17</text>
<text x="215.9" y="130.9">20 OUTC-</text>
<text x="215.9" y="128.3">18 OUTC-</text>
</g>
<g font-size="2" fill="#f00">
<text x="46.4" y="131.1">G6K-2F-5DC</text>
<text x="19.1" y="183.3">Parts with red marked values are installed on DCP405 only</text>
<text x="19.1" y="185.5">Solder JP3, JP4 and use wire jumper instead of F1 and F2 on DCP405B</text>
</g>
<text font-size="1.8" fill="#800080" x="163.8" y="21.7">Use 8A high Breaking capacity fuse e.g. ESKA 522.726</text>
<g font-size="1.8" fill="#008080">
<text x="210.8" y="22.9">POST_OUT+/3.4A</text>
<text x="210.3" y="28">OUTF+/5.4A</text>
<text x="226.3" y="47.1">OUTC+</text>
<text x="114.3" y="53.4">SENSE+/3.4B</text>
<text x="114.3" y="68.7">SENSE-/3.4B</text>
<text x="25.4" y="73.7">SENSE_ERR/4.2A</text>
<text x="226.8" y="77.5">OUTC-</text>
<text x="193" y="94">POST_OUT-/3.4C</text>
<text x="53.4" y="149.9">RSENSE/4.2B</text>
</g>
<g font-size="1.8" fill="#f00">
<text x="68.3" y="42.6">MMBT5401</text>
<text x="68.3" y="82.6">MMBT5551</text>
</g>
<g font-size="1.8" fill="#800000">
<text x="137.8" y="52.4" transform="rotate(-90 137.8 52.4)">+</text>
<text x="198.8" y="62.5" transform="rotate(-90 198.8 62.5)">+</text>
<text x="19.1" y="188.6">Licensed under the TAPR Open Hardware License (www.tapr.org/OHL)</text>
<text x="19.1" y="190.5">More info at http://www.envox.hr/eez</text>
<text x="19.1" y="192.4">Repository: https://github.com/eez-open</text>
</g>
<g font-size="1.8" fill="#808080">
<text x="238.1" y="49">FCR7350R</text>
<text x="142.1" y="71.1" transform="rotate(-90 142.1 71.1)">HHXC630A330MHA0G</text>
<text x="148.3" y="70.6" transform="rotate(-90 148.3 70.6)">SK10100D1-DIO</text>
<text x="238.1" y="76.9">FCR7350B</text>
</g>
</svg>
